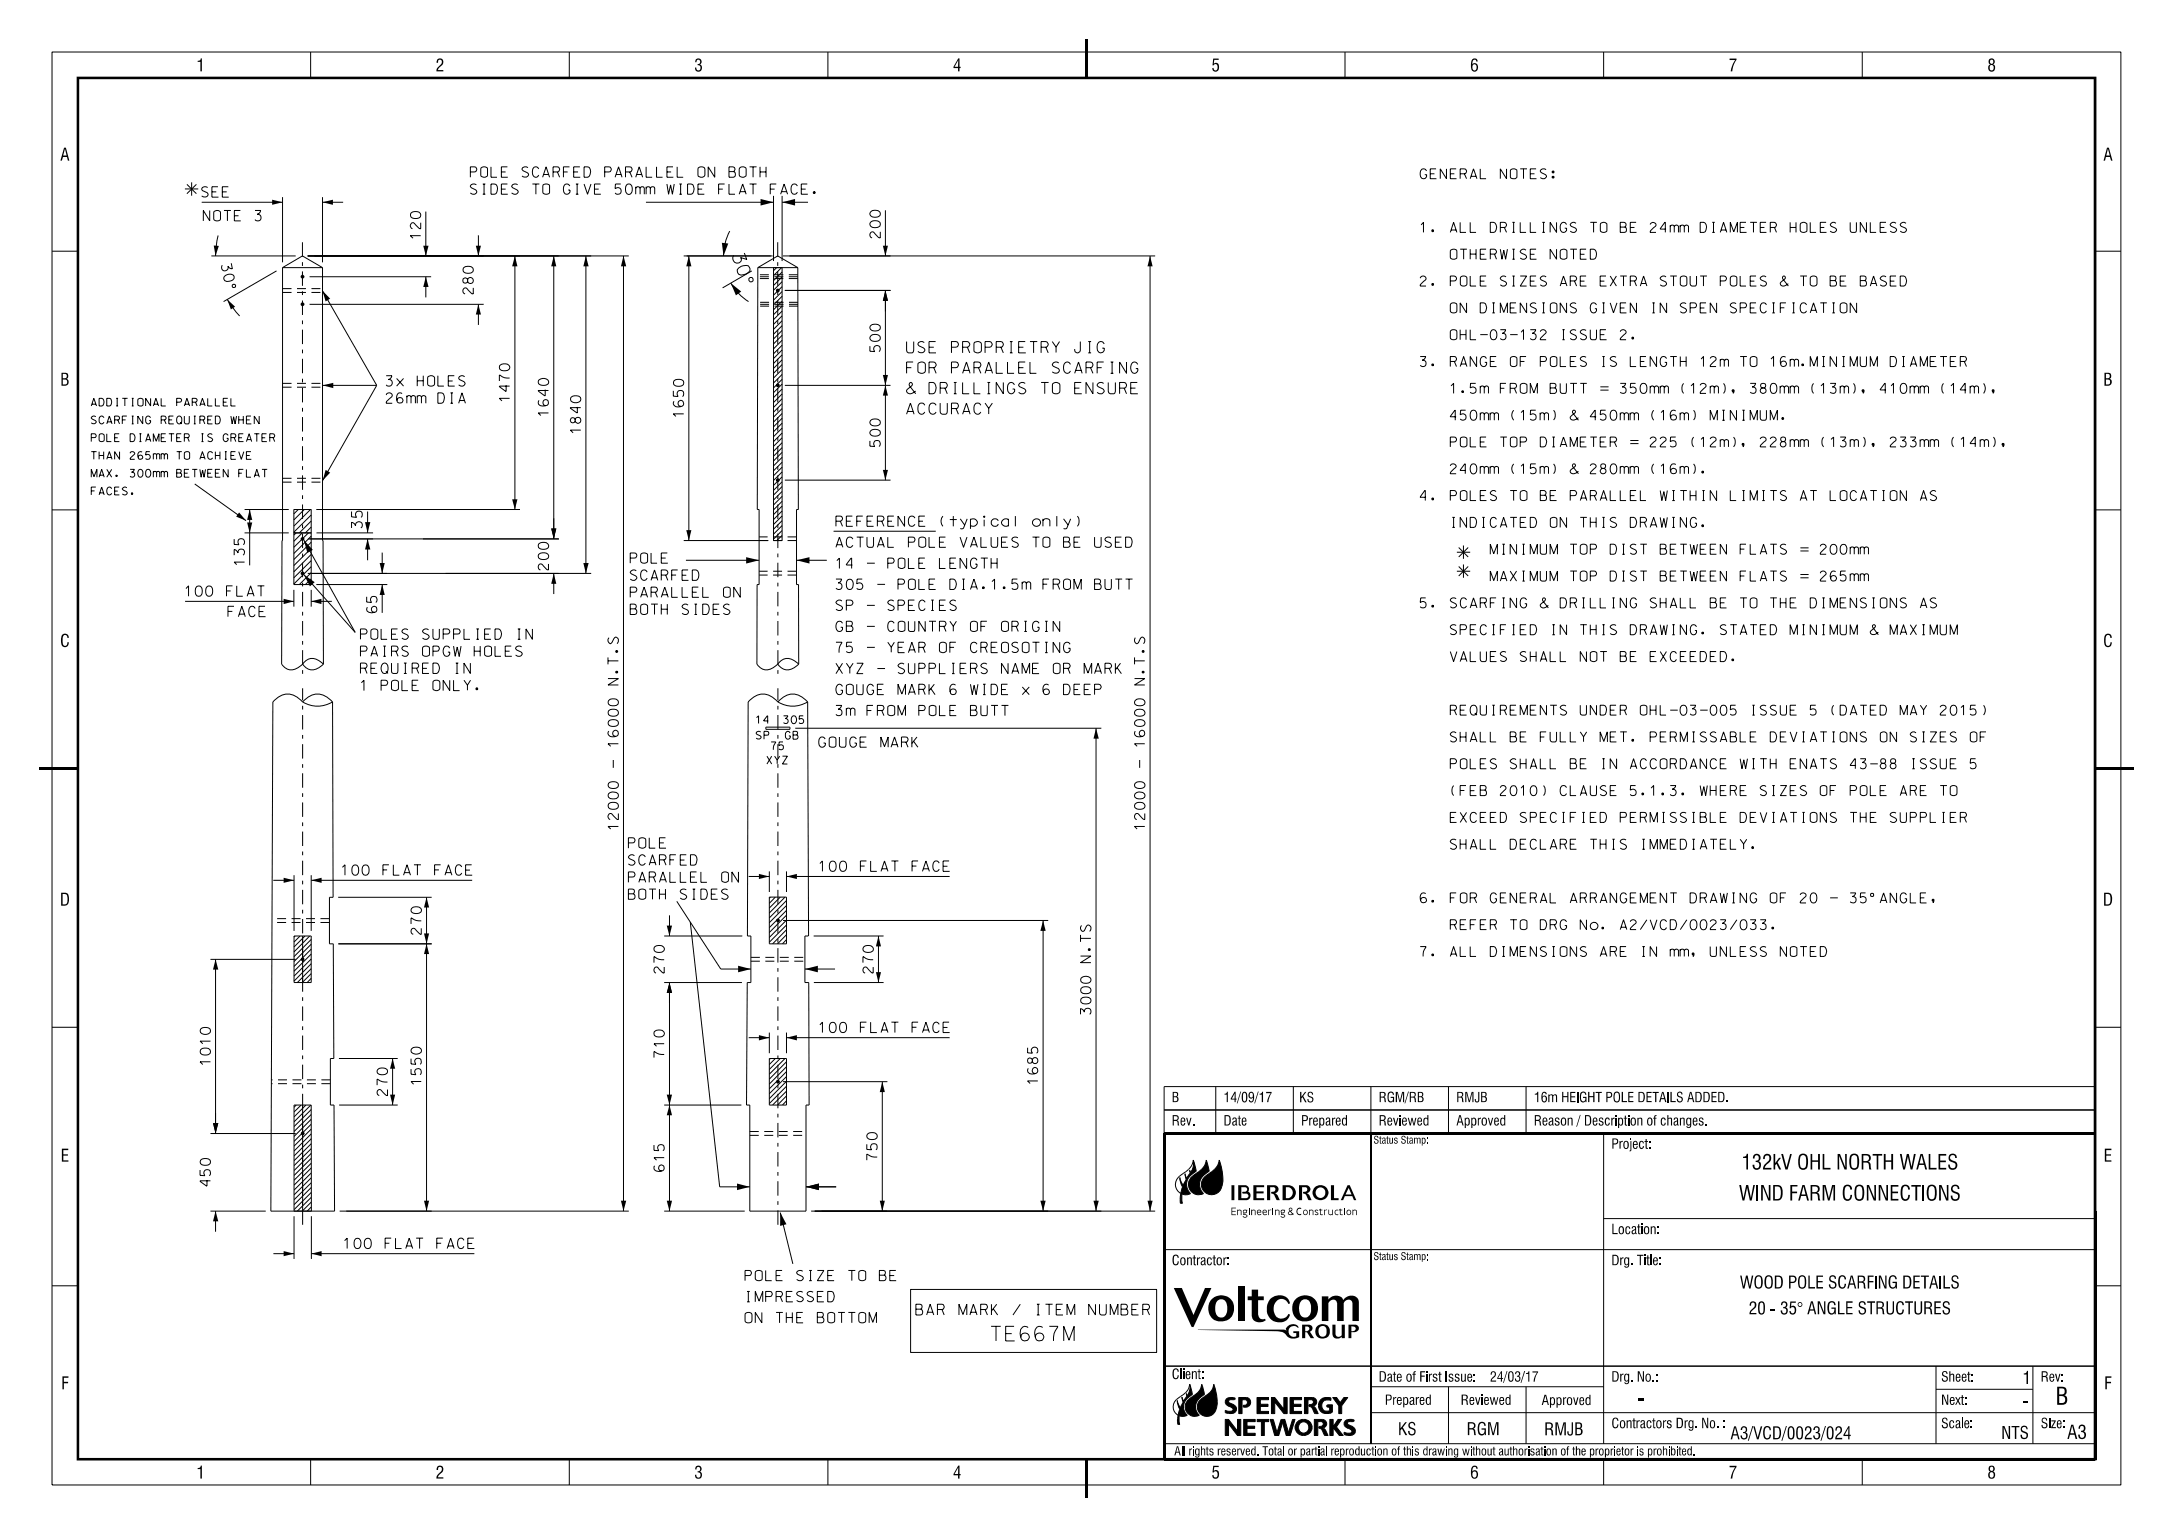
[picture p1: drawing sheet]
<svg xmlns="http://www.w3.org/2000/svg" width="420mm" height="297mm" viewBox="0 0 420 297" stroke-linecap="round" stroke-linejoin="round" font-family="sans-serif">
<g fill="#000">
<path d="M209.8 7.5h.5v7.6h-.5zM52.6 38.6l2 .5-2 .5zM62.3 39.1l2-.5v1zM147 38.4l2.5 .7-2.5 .6zM151.2 39.1l2.5-.7v1.3zM41.3 47.4l1 .1-.6 2zM43.9 57.9l1.5 1.4-.8 .5zM62.3 56.2l1.5 1.5-.9 .5zM82.3 53.5l.5 2h-1zM81.8 47.5h1l-.5 2zM92 47.5h1l-.5 2zM99.5 49.5l.5 2h-1z"/>
<path d="M107 49.5l.5 2h-1zM113.2 49.5l.6 2h-1.1zM120.5 49.5l.5 2h-1zM133.1 49.5l.5 2h-1zM139.5 46.9l1.3 .2-1 2.4zM141.3 54.7l2 1.6-1.1 .8zM171.1 56.1l.5 2h-1zM170.6 47.5h1l-.5 2zM222.3 49.5l.5 2h-1zM62.4 74.5l2-.5v1zM92.5 58.8l.5 2h-1zM171.1 74.5l.5 1.9h-1z"/>
<path d="M170.6 72.5h1l-.5 2zM46.2 99l1.4 1.6-2-.8zM62.9 90.8l.9 .5-1.4 1.5zM99 96.5h1l-.5 2zM170.6 90.8h1l-.5 2zM48.3 98.5l.5 2h-1zM47.8 101h1l-.5 2zM54.8 115.7l2 .5-2 .5zM58.7 104.4l1.8 1.9-1.1 .6zM58.7 111.1l2.1 1.4-.9 .8zM60.1 116.2l2-.5v1zM71 104.1l.6 2.1h-1z"/>
<path d="M70.6 100.9h1l-.6 2.1zM73.9 113l.5 2h-1zM73.4 108.8h1l-.5 2zM107 110.8l.5 2h-1zM106.5 102.1h1l-.5 2zM112.7 108.8h1.1l-.6 2zM132.6 102.4h1l-.5 2.1zM144.2 107.7l2.5 .6-2.5 .6zM154 108.3l2.5-.6v1.2zM7.5 148.3h7.6v.5h-7.6zM211.8 140.7l.6 2h-1.1zM404.9 148.3h7.5v.5h-7.5z"/>
<path d="M54.8 169.6l2 .5-2 .5zM60.1 170.1l2.1-.5v1zM82.4 173.4l.5 2h-.9zM128.9 178.9h1l-.5 2zM146.7 168.9l2 .5-2 .5zM152 169.4l2-.5v1zM201.6 177.9l.5 2h-1zM41.7 185.4l.5 2h-1zM82.4 182.4l.5 2h-.9zM82 180.4h.9l-.5 2zM129.4 189.9l.5 2h-1zM142.7 186.6l2.4 .7-2.4 .6z"/>
<path d="M155.6 187.3l2.5-.7v1.3zM169.8 180.9l.5 2h-1zM169.3 187.9h1l-.5 2zM41.2 217h1l-.5 2zM75.9 204.5l.5 2h-1zM75.4 211.5h1l-.5 2zM129.4 213.5l.5 2h-1zM128.9 211.5h1l-.5 2zM146.7 200l2 .5-2 .5zM152 200.5l2-.5v1zM170.5 209l.5 2h-1zM225 218.7h179.9v.5h-179.9z"/>
<path d="M41.7 234l.5 2h-1zM82 232h.9l-.5 2zM120 232h1l-.5 2zM128.9 232h1l-.5 2zM142.5 228.7l2.4 .6-2.4 .7zM150.8 234.3l1.2 2.3-1.2 .3zM155.8 229.3l2.5-.6v1.3zM170 232h1l-.5 2zM201.1 232h1l-.5 2zM211.3 232h1.1l-.6 2zM221.8 232h1l-.5 2zM54.8 241.8l2 .4-2 .5z"/>
<path d="M60.2 242.2l2-.4v.9zM239.3 248.6h1.3v6.7h-1.3zM209.8 282h.5v7.5h-.5zM224.8 219h.4v63h-.4zM225 281.7h179.9v.5h-179.9zM404.7 234h.5v48h-.5z"/>
<path d="M284.6 11.4a2.28 2.28 0 0 0 0 2.3 .77 .77 0 0 0 1.1-.6 .77 .77 0 0 0-1-.8l-.1 .2v-.3a.49 .49 0 0 1 .5-.6l.2 .3h.3a.59 .59 0 0 0-.3-.6 .59 .59 0 0 0-.7 .1zM284.7 12.6a.51 .51 0 0 1 .7 .1 .51 .51 0 0 1 0 .6 .42 .42 0 0 1-.6 .3 .42 .42 0 0 1-.2-.6z" fill-rule="evenodd"/>
<path d="M12.1 122.6a.74 .74 0 0 1 .8-.1 .74 .74 0 0 1 .4 .8h-.3a.44 .44 0 0 0-.4-.6 .44 .44 0 0 0-.5 .4v1.3a.47 .47 0 0 0 .6 .4 .47 .47 0 0 0 .3-.7h.3a.78 .78 0 0 1-.8 1 .78 .78 0 0 1-.7-1v-.9z" fill-rule="evenodd"/>
<path d="M407 122.6a.72 .72 0 0 1 .8-.1 .72 .72 0 0 1 .4 .8h-.3a.44 .44 0 0 0-.4-.6 .44 .44 0 0 0-.5 .4v1.3a.48 .48 0 0 0 .6 .4 .48 .48 0 0 0 .3-.7h.3a.77 .77 0 0 1-.8 1 .77 .77 0 0 1-.7-1v-.9z" fill-rule="evenodd"/>
<path d="M239.7 210.9h.2l-.7 2.3h-.2z" fill-rule="evenodd"/>
<path d="M243.1 210.9h.2l-.7 2.3h-.2z" fill-rule="evenodd"/>
<path d="M268.3 211.2a.6 .6 0 0 1 .7-.3 .6 .6 0 0 1 .4 .7h-.2l-.1-.4a.44 .44 0 0 0-.5 0 .44 .44 0 0 0-.2 .5v.6a.44 .44 0 0 0 .5 .5 .44 .44 0 0 0 .3-.6h-.4v-.3h.7v1.1h-.2l-.1-.3a.56 .56 0 0 1-.7 .3 .56 .56 0 0 1-.3-.7z" fill-rule="evenodd"/>
<path d="M272.2 210.9h.1l-.7 2.3h-.1z" fill-rule="evenodd"/>
<path d="M305.5 211.2a.6 .6 0 0 1 .7-.3 .6 .6 0 0 1 .4 .7h-.2l-.1-.4a.44 .44 0 0 0-.6 0 .44 .44 0 0 0-.1 .5v.6a.44 .44 0 0 0 .5 .5 .44 .44 0 0 0 .3-.6h-.4v-.3h.6v1.1h-.1l-.1-.3a.56 .56 0 0 1-.7 .3 .56 .56 0 0 1-.3-.7z" fill-rule="evenodd"/>
<path d="M312 211.2a1.51 1.51 0 0 0 .3 1.8h.4a1.43 1.43 0 0 0 0-2h-.4zM312.2 211.3a.42 .42 0 0 1 .5-.1 .42 .42 0 0 1 .2 .5v.6a.43 .43 0 0 1-.4 .5 .43 .43 0 0 1-.4-.5z" fill-rule="evenodd"/>
<path d="M324.3 211.1a.52 .52 0 0 1 .6-.1 .52 .52 0 0 1 .3 .5h-.2a.36 .36 0 0 0-.4-.4 .36 .36 0 0 0-.3 .4 .36 .36 0 0 0 .4 .3 .59 .59 0 0 1 .6 .7 .59 .59 0 0 1-.7 .5 .59 .59 0 0 1-.5-.7h.2a.39 .39 0 0 0 .4 .5 .39 .39 0 0 0 .4-.4 .39 .39 0 0 0-.5-.3 .57 .57 0 0 1-.3-1z" fill-rule="evenodd"/>
<path d="M230.6 224.2l.6 2.1a2.83 2.83 0 0 0-1.7 3.3l.6 1-.8 .3-.9-.2 .1 1.8h-.4v-1.2l.3-1.4a.89 .89 0 0 0-.1-1.1l-.3-1.3 .2 .8 .5 .7 .1-.3a1.31 1.31 0 0 0 .3-1.6v-.3v.5l.3 .3 .4-.6a.55 .55 0 0 0 .1-.9l.3 .5 .4-1z" fill-rule="evenodd"/>
<path d="M233.2 224.2l.5 2.1a2.83 2.83 0 0 0-1.7 3.3l.6 1a2.04 2.04 0 0 1-2.7-.9 2.04 2.04 0 0 1 1-2.8l1-.6a2.99 2.99 0 0 0 1.3-2.1z" fill-rule="evenodd"/>
<path d="M235.7 224.2a7.3 7.3 0 0 1 .2 5.7 2.02 2.02 0 0 1-3.3 .2 2.02 2.02 0 0 1 .8-3.2l1-.6a2.99 2.99 0 0 0 1.3-2.1z" fill-rule="evenodd"/>
<path d="M238 233.4h.9v.1h-.7v.5h.6v.1h-.6v.6h.7v.1h-.9z" fill-rule="evenodd"/>
<path d="M238 229h.6v2.9h-.6z" fill-rule="evenodd"/>
<path d="M239.1 233.7l.2 .2a.47 .47 0 0 1 .7 .1v.8h-.2v-.8l-.2-.1-.3 .1v.8h-.2z" fill-rule="evenodd"/>
<path d="M240.3 233.9v.9l.6 .1a.37 .37 0 0 1-.3 .3 .37 .37 0 0 1-.3-.2l-.1 .1a.46 .46 0 0 0 .5 .2 .46 .46 0 0 0 .4-.5l-.6-.2v-.1l.4-.2 .2-.5-.5-.1zM240.4 234.1a.26 .26 0 0 1 .5 0 .26 .26 0 0 1-.5 0z" fill-rule="evenodd"/>
<path d="M239.3 229h1.4a.75 .75 0 0 1 .6 .5 .75 .75 0 0 1-.1 .8 .89 .89 0 0 1 .5 .9 .89 .89 0 0 1-.8 .7h-1.6zM239.9 229.4v2.1h1a.44 .44 0 0 0 .4-.4 .44 .44 0 0 0-.4-.5h-.8v-.3h.5a.44 .44 0 0 0 .5-.5 .44 .44 0 0 0-.5-.4z" fill-rule="evenodd"/>
<path d="M241.4 233.4h.1v.1h-.1z" fill-rule="evenodd"/>
<path d="M241.4 233.7h.1v1.1h-.1z" fill-rule="evenodd"/>
<path d="M241.8 233.7l.2 .2a.44 .44 0 0 1 .7 .1v.8h-.2v-.8l-.2-.1-.3 .1v.8h-.2z" fill-rule="evenodd"/>
<path d="M242.3 229h2v.4h-1.4v.8h1.3v.4h-1.3v.9h1.4v.4h-2z" fill-rule="evenodd"/>
<path d="M243.1 233.9a.55 .55 0 0 0-.1 .7 .55 .55 0 0 0 .8 .1v-.2a.4 .4 0 0 1-.5 .2 .4 .4 0 0 1-.2-.4h.7v-.1a.42 .42 0 0 0-.3-.4 .42 .42 0 0 0-.4 .1zM243.2 234a.27 .27 0 0 1 .3-.1 .27 .27 0 0 1 .1 .3h-.5z" fill-rule="evenodd"/>
<path d="M244.2 233.9a.55 .55 0 0 0-.1 .7 .55 .55 0 0 0 .8 .1v-.2a.4 .4 0 0 1-.5 .2 .4 .4 0 0 1-.2-.4h.7v-.1a.42 .42 0 0 0-.3-.4 .42 .42 0 0 0-.4 .1zM244.2 234a.28 .28 0 0 1 .4-.1 .28 .28 0 0 1 .1 .3h-.5z" fill-rule="evenodd"/>
<path d="M245.1 233.7l.2 .2 .4-.2-.4 .3v.8h-.2z" fill-rule="evenodd"/>
<path d="M244.9 229h1.5a.81 .81 0 0 1 .7 .8 .81 .81 0 0 1-.6 .8 1.88 1.88 0 0 1 .9 1.3h-.6l-.6-1-.3-.2a.2 .2 0 0 1-.2-.2 .2 .2 0 0 1 .2-.2 .45 .45 0 0 0 .6-.4 .45 .45 0 0 0-.4-.5h-.6v2.5h-.6z" fill-rule="evenodd"/>
<path d="M246 233.4h.1v.1h-.1z" fill-rule="evenodd"/>
<path d="M246 233.7h.1v1.1h-.1z" fill-rule="evenodd"/>
<path d="M246.5 233.7l.1 .2a.47 .47 0 0 1 .7 .1v.8h-.1v-.8l-.3-.1-.3 .1v.8h-.1z" fill-rule="evenodd"/>
<path d="M247.6 233.9v.9l.6 .1a.35 .35 0 0 1-.2 .3 .35 .35 0 0 1-.4-.2l-.1 .1a.46 .46 0 0 0 .5 .2 .46 .46 0 0 0 .4-.5l-.6-.2v-.1l.4-.2 .2-.5-.5-.1zM247.7 234.1a.25 .25 0 0 1 .5 0 .25 .25 0 0 1-.5 0z" fill-rule="evenodd"/>
<path d="M247.9 229a2.65 2.65 0 0 1 1.9 .3 1.45 1.45 0 0 1 .6 1.6 1.45 1.45 0 0 1-1.3 1h-1.2zM248.5 229.4v2.1a1.09 1.09 0 0 0 1.4-1 1.09 1.09 0 0 0-1.4-1.1z" fill-rule="evenodd"/>
<path d="M249.1 233.5l.2 .5-.3 .3a.5 .5 0 0 0 .2 .5 .5 .5 0 0 0 .6-.1h.2v-.2l-.5-.4a.36 .36 0 0 0 .2-.6 .36 .36 0 0 0-.6 0zM249.2 233.6l.4-.1 .1 .2-.3 .3zM249.1 234.3l.3-.2 .3 .5h-.6z" fill-rule="evenodd"/>
<path d="M250.8 233.6l.2-.2a.31 .31 0 0 1 .5 .2 .5 .5 0 0 0-.7 .5 .5 .5 0 0 0 .7 .4v.3a.72 .72 0 0 1-.9-.3 .72 .72 0 0 1 .2-.9z" fill-rule="evenodd"/>
<path d="M251.1 229h1.5a.78 .78 0 0 1 .7 .8 .78 .78 0 0 1-.7 .8h.1a1.7 1.7 0 0 1 .8 1.3h-.6l-.5-1-.5-.3v-.3a.48 .48 0 0 0 .7-.3 .48 .48 0 0 0-.4-.6h-.5v2.5h-.6z" fill-rule="evenodd"/>
<path d="M251.8 234.3a.51 .51 0 0 0 1 0 .51 .51 0 0 0-1 0zM252.1 234a.36 .36 0 0 1 .6 .1 .36 .36 0 0 1-.4 .5 .36 .36 0 0 1-.3-.5z" fill-rule="evenodd"/>
<path d="M253 233.7l.2 .2a.47 .47 0 0 1 .7 .1v.8h-.2v-.8l-.2-.1-.3 .1v.8h-.2z" fill-rule="evenodd"/>
<path d="M254.1 233.9l.4-.2 .3 .2h-.4l-.2 .1 .6 .4v.3l-.4 .1-.3-.2h.6l-.5-.4z" fill-rule="evenodd"/>
<path d="M255 233.7l.1-.1h.2v.1h.3v.2h-.3v.7h.4l-.1 .2-.5-.1v-.8h-.1z" fill-rule="evenodd"/>
<path d="M255.9 233.7l.1 .2 .5-.2-.5 .3v.8h-.1z" fill-rule="evenodd"/>
<path d="M253.8 230.4a1.51 1.51 0 0 1 3 0 1.51 1.51 0 0 1-3 0zM254.6 229.7a1.01 1.01 0 0 0-.1 1.5 1.01 1.01 0 0 0 1.5 0 1.01 1.01 0 0 0-.2-1.5 .91 .91 0 0 0-1.2 0z" fill-rule="evenodd"/>
<path d="M256.8 233.7h.1v.9l.2 .1 .4-.1v-.9h.1v1.1l-.1-.1a.47 .47 0 0 1-.7-.1z" fill-rule="evenodd"/>
<path d="M257.2 229h.6v2.5h.9v.4h-1.5z" fill-rule="evenodd"/>
<path d="M258.1 233.9l.4-.1 .2 .2a.37 .37 0 0 0-.6 .3 .37 .37 0 0 0 .6 .3v.2a.53 .53 0 0 1-.7-.2 .53 .53 0 0 1 .1-.7z" fill-rule="evenodd"/>
<path d="M258.8 233.7l.2-.1h.1v.1h.3v.2h-.3v.7h.4v.2l-.5-.1v-.8h-.2z" fill-rule="evenodd"/>
<path d="M259.8 233.7h.1v1.1h-.1z" fill-rule="evenodd"/>
<path d="M259.8 233.4h.1v.1h-.1z" fill-rule="evenodd"/>
<path d="M260.5 229h.4l1.2 2.9h-.4l-.3-.8h-1.5l-.3 .8h-.4zM260.7 229.5l-.6 1.3h1.1z" fill-rule="evenodd"/>
<path d="M260.2 234.3a.51 .51 0 0 0 1 0 .51 .51 0 0 0-1 0zM260.5 234a.35 .35 0 0 1 .6 .1 .35 .35 0 0 1-.3 .5 .35 .35 0 0 1-.4-.4z" fill-rule="evenodd"/>
<path d="M261.4 233.7l.1 .2a.47 .47 0 0 1 .8 .1v.8h-.2v-.8l-.2-.1-.4 .1v.8h-.1z" fill-rule="evenodd"/>
<path d="M226.9 248.9h1.5l2.3 5.2 2.2-5.2h1.2l-3.4 7.5h-.4z" fill-rule="evenodd"/>
<path d="M231.5 256.9h16.7l.4 .2a.5 .5 0 0 1 .2-.8l.5-.3 .6-.1 .9 .2 .2 .4-.1 .1-.7-.4-.8 .3-.3 .5v.5l.3 .6 .7 .2 .4-.1v-.6h-.5v-.4h1.1v1.2l-.8 .3-.9-.1-.6-.3-.8-.8-1.1-.3z" fill-rule="evenodd"/>
<path d="M233.5 252.8a2.55 2.55 0 0 0 5.1 0 2.55 2.55 0 0 0-5.1 0zM235.3 251.4l.7-.3a1.24 1.24 0 0 1 1.2 1.5 1.57 1.57 0 0 1-1 2 1.44 1.44 0 0 1-1.3-1.8l.1-1z" fill-rule="evenodd"/>
<path d="M241.9 249.2h1.3v1.3h1.1v.7h-1.1v2.7a.98 .98 0 0 0 1.3 .9l.2 .3a1.87 1.87 0 0 1-2.4 0l-.4-.9v-3h-.7v-.7h.7z" fill-rule="evenodd"/>
<path d="M245.5 251.1l1-.7h1.5l.5 .2 .6 .5 .2 .7-.3 .2a1.45 1.45 0 0 0-1.6-1 1.45 1.45 0 0 0-1.2 1.5v.7l.1 .5a1.42 1.42 0 0 0 1.1 1.1 1.42 1.42 0 0 0 1.4-.6l.2-.3 .3 .1-.6 1.1a2.45 2.45 0 0 1-3.5-.8l-.3-.8v-1z" fill-rule="evenodd"/>
<path d="M249.7 252.8a2.55 2.55 0 0 0 5.1 0 2.55 2.55 0 0 0-5.1 0zM251.5 251.4l.8-.3a1.22 1.22 0 0 1 1.1 1.5v.1a1.43 1.43 0 0 1-1.1 1.9 1.61 1.61 0 0 1-1.2-1.9l.1-.7z" fill-rule="evenodd"/>
<path d="M251.7 256v2.6h.6v-1.2l.3 .1 .7 1.1h.7l-.8-1.3 .5-.5-.2-.6-.4-.2zM252.3 256.3h.4l.3 .3a.52 .52 0 0 1-.4 .6h-.3z" fill-rule="evenodd"/>
<path d="M254.2 257.2a1.45 1.45 0 0 0 2.9 0 1.45 1.45 0 0 0-2.9 0zM255.1 256.4l.3-.1h.5l.4 .4 .1 .9-.4 .6-.6 .1-.4-.4-.2-1z" fill-rule="evenodd"/>
<path d="M257.5 256h.6v1.9l.3 .3 .3 .1 .6-.3v-2h.6v2.6h-.6v-.3l-.4 .3-.7 .1-.5-.4-.2-.5z" fill-rule="evenodd"/>
<path d="M255.5 250.5h1.3v.6l.8-.6 .9-.1 .8 .2 .3 .6 .5-.5 .7-.3h.7l.5 .1 .5 .5 .1 .5v3.8h-1.2v-3.5a.84 .84 0 0 0-.7-.7 .84 .84 0 0 0-.9 .5l-.1 .2v3.5h-1.3v-3.7a.78 .78 0 0 0-.7-.5 .78 .78 0 0 0-.7 .4l-.2 .3v3.5h-1.3z" fill-rule="evenodd"/>
<path d="M260.6 256v2.6h.6v-1.2h.7l.4-.2 .3-.3v-.4l-.2-.4-.3-.1zM261.2 256.3l.7 .2 .1 .3-.2 .3-.6 .1z" fill-rule="evenodd"/>
<path d="M265.7 242a.38 .38 0 0 1 .5-.1 .38 .38 0 0 1 .2 .5h-.2a.26 .26 0 0 0-.2-.3 .26 .26 0 0 0-.3 .3 .26 .26 0 0 0 .3 .2 .44 .44 0 0 1 .5 .5 .44 .44 0 0 1-.5 .4 .44 .44 0 0 1-.4-.5h.1a.28 .28 0 0 0 .3 .3 .28 .28 0 0 0 .3-.2 .28 .28 0 0 0-.3-.3 .43 .43 0 0 1-.4-.3 .43 .43 0 0 1 .1-.5z" fill-rule="evenodd"/>
<path d="M271 242a.41 .41 0 0 1 .4-.1 .41 .41 0 0 1 .3 .5h-.2a.26 .26 0 0 0-.3-.3 .26 .26 0 0 0-.2 .3 .26 .26 0 0 0 .3 .2 .46 .46 0 0 1 .4 .5 .46 .46 0 0 1-.5 .4 .46 .46 0 0 1-.4-.5h.2a.28 .28 0 0 0 .3 .3 .28 .28 0 0 0 .3-.3 .28 .28 0 0 0-.4-.2 .45 .45 0 0 1-.2-.8z" fill-rule="evenodd"/>
<path d="M229.9 267.5l.6 2a2.45 2.45 0 0 0-1.2 3.8l.2 .2-.5 .2-1.1-.1 .1 1.6h-.4v-.1l.1-1.6a1.98 1.98 0 0 0 0-2l-.2-.9 .6 1.4 .2-.4a1.23 1.23 0 0 0 .2-1.4v-.3l.3 .8 .4-.6a.64 .64 0 0 0 .1-.8l.2 .4 .5-1.2z" fill-rule="evenodd"/>
<path d="M232.3 267.5l.5 2a2.45 2.45 0 0 0-1.2 3.8l.2 .2a1.89 1.89 0 0 1-2.6-.9 1.89 1.89 0 0 1 1-2.6l.6-.3a2.85 2.85 0 0 0 1.5-2.2z" fill-rule="evenodd"/>
<path d="M234.6 267.5a6.6 6.6 0 0 1 .2 5.3 1.88 1.88 0 0 1-3 .2 1.88 1.88 0 0 1 .8-3l.5-.3a2.85 2.85 0 0 0 1.5-2.2z" fill-rule="evenodd"/>
<path d="M237.1 270.3a1.44 1.44 0 0 1 1.6 0l-.1 .2h-.5a.42 .42 0 0 0-.5 0 .42 .42 0 0 0-.1 .4l.1 .2a1.85 1.85 0 0 1 1.4 1.1 1.12 1.12 0 0 1-1.6 .9l-.6-.1v-.5a1.58 1.58 0 0 0 1.5 .1 .7 .7 0 0 0-.8-.9l-.2-.1a.8 .8 0 0 1-.2-1.3z" fill-rule="evenodd"/>
<path d="M236.8 274.3h.7l1.7 2.2v-2.2h.6v3.1h-.6l-1.7-2.3v2.3h-.7z" fill-rule="evenodd"/>
<path d="M239.4 270h1.5a.96 .96 0 0 1 .8 1.3 .96 .96 0 0 1-1.4 .6 .3 .3 0 0 1 .1-.4 .3 .3 0 0 1 .4 0 .53 .53 0 0 0 .3-.6 .53 .53 0 0 0-.5-.4h-.5v2.7h-.7z" fill-rule="evenodd"/>
<path d="M240.4 274.3h2.2v.4h-1.6v.9h1.5v.4h-1.5v1h1.6v.4h-2.2z" fill-rule="evenodd"/>
<path d="M243 270h2.2v.5h-1.6v.9h1.5v.4h-1.5v.9h1.6v.5h-2.2z" fill-rule="evenodd"/>
<path d="M243 274.3h2.2v.4h-.8v2.7h-.6v-2.7h-.8z" fill-rule="evenodd"/>
<path d="M245.5 274.3h.6l.7 2.5 .8-2.5h.7l.8 2.5 .7-2.5h.5l-.9 3.1h-.8l-.7-2.4-.7 2.4h-.8z" fill-rule="evenodd"/>
<path d="M245.7 270h.7l1.7 2.3v-2.3h.7v3.2h-.7l-1.7-2.3v2.3h-.7z" fill-rule="evenodd"/>
<path d="M249.3 270h2.3v.5h-1.6v.9h1.5v.4h-1.5v.9h1.6v.5h-2.3z" fill-rule="evenodd"/>
<path d="M250.4 275.9a1.6 1.6 0 0 0 3.1 0 1.6 1.6 0 0 0-3.1 0zM251.3 275a1.03 1.03 0 0 1 1.6 .8 1.03 1.03 0 0 1-1.6 .9 1.2 1.2 0 0 1 0-1.7z" fill-rule="evenodd"/>
<path d="M252.1 270h1.6a.86 .86 0 0 1 .8 .9 .86 .86 0 0 1-.7 .8l.2 .2a1.94 1.94 0 0 1 .8 1.3l-.7-.1-.5-1.1-.3-.2a.24 .24 0 0 1-.3-.1 .24 .24 0 0 1 .2-.3 .48 .48 0 0 0 .6-.4 .48 .48 0 0 0-.4-.5h-.6v2.7h-.7z" fill-rule="evenodd"/>
<path d="M254 274.3h1.6a.86 .86 0 0 1 .8 .8 .86 .86 0 0 1-.7 .9l.5 .3 .5 1.1h-.7l-.5-1.1-.2-.2a.24 .24 0 0 1-.4-.2 .24 .24 0 0 1 .2-.3 .48 .48 0 0 0 .6-.3 .48 .48 0 0 0-.4-.6h-.6v2.7h-.7z" fill-rule="evenodd"/>
<path d="M255.2 270.6a2.04 2.04 0 0 1 2-.5v.5a1.14 1.14 0 0 0-1.7 .6 1.14 1.14 0 0 0 1 1.5l.5-.1v-.7h-.4a.23 .23 0 0 1-.2-.3 .23 .23 0 0 1 .3-.1h.8v1.3a1.76 1.76 0 0 1-2.6-.8 1.66 1.66 0 0 1 .3-1.4z" fill-rule="evenodd"/>
<path d="M257 274.3h.7v1.4l.9-1.4h.7l-1 1.4 1.3 1.7h-.7l-1.2-1.5v1.5h-.7z" fill-rule="evenodd"/>
<path d="M257.6 270h.7l.7 1 .8-1h.7l-1.2 1.6v1.6h-.5v-1.6z" fill-rule="evenodd"/>
<path d="M260.1 274.5a1.84 1.84 0 0 1 1.6-.1l-.2 .3h-.4a.41 .41 0 0 0-.5 .1 .41 .41 0 0 0-.1 .4l.1 .1a2 2 0 0 1 1.4 1.1 1.12 1.12 0 0 1-1.6 1l-.6-.2v-.4a1.58 1.58 0 0 0 1.4 0 .7 .7 0 0 0-.7-.8l-.3-.2a.79 .79 0 0 1-.1-1.3z" fill-rule="evenodd"/>
<path d="M270.4 274.8h.3v1.2l.9-1.2h.3l-.8 1 .9 1.5h-.4l-.6-1.2-.3 .3v.9h-.3z" fill-rule="evenodd"/>
<path d="M272.4 275a.66 .66 0 0 1 .7-.2 .66 .66 0 0 1 .4 .6h-.2a.44 .44 0 0 0-.5-.4 .44 .44 0 0 0-.4 .5 .44 .44 0 0 0 .5 .4 .76 .76 0 0 1 .8 .8 .76 .76 0 0 1-.9 .7 .76 .76 0 0 1-.6-.9h.3a.48 .48 0 0 0 .3 .6 .48 .48 0 0 0 .6-.4 .48 .48 0 0 0-.5-.5 .73 .73 0 0 1-.6-.5 .73 .73 0 0 1 .1-.7z" fill-rule="evenodd"/>
<path d="M286 274.9a.74 .74 0 0 1 .8-.1 .74 .74 0 0 1 .4 .7h-.3a.47 .47 0 0 0-.5-.5 .47 .47 0 0 0-.5 .5v.9a.54 .54 0 0 0 .6 .7 .54 .54 0 0 0 .4-.8h-.6v-.3h.9v1.3h-.2l-.1-.3a.73 .73 0 0 1-.9 .3 .73 .73 0 0 1-.4-.9l.1-.9z" fill-rule="evenodd"/>
<path d="M14.8 14.8h390.4v267.4h-390.4l.5-.5h389.4v-266.4h-389.4v266.4l-.5 .5z" fill-rule="evenodd"/>
<circle cx="58.5" cy="58.8" r=".37"/>
<circle cx="58.5" cy="53.5" r=".37"/>
<circle cx="150.3" cy="56.1" r=".37"/>
<circle cx="150.3" cy="74.5" r=".37"/>
<circle cx="150.3" cy="92.8" r=".37"/>
<circle cx="58.5" cy="110.8" r=".37"/>
<circle cx="58.5" cy="104.1" r=".36"/>
<circle cx="150.4" cy="177.9" r=".37"/>
<circle cx="58.5" cy="185.4" r=".36"/>
<circle cx="58.5" cy="219" r=".37"/>
<circle cx="150.4" cy="209" r=".38"/>
</g>
<g fill="none" stroke="#000" stroke-width=".19">
<path d="M10.1 10.1h399.8v276.8h-399.8zM60 10.1v5M110 10.1v5M160 10.1v5M260 10.1v5M310 10.1v5M359.9 10.1v5M35.7 36.5h2.6M36.1 35.6l1.9 1.8M37 35.2v2.6M38 35.6l-1.9 1.8M39 39.1h15.6"/>
<path d="M54.6 38.1v12.6M62.3 38.1v12.6M62.3 39.1h4M124.8 39.1h24.7M149.5 37.8v12.6M151.2 37.8v12.6M151.2 39.1h5M10.1 48.5h5M40.9 49.5h16.2M42.2 45.5l-.4 2.2-.1 1.8M43.9 57.9l1 1.4 1.4 1.8M53.4 52.3l-10.2 6"/>
<path d="M54.6 51.7l3.9-2.2 3.8 2.2M54.6 51.7v52.8h-.1l-.1 23.8a2.18 2.18 0 0 0 3.4 .6l.7-.6M54.6 51.7h7.7M59.5 49.5h62M59.8 53.5h23.5M59.8 58.8h33.7M62.3 51.7v52.8h.1l.1 23.8M62.3 56.2l10.5 18.3M82.3 40.9v8.6M82.3 53.5v4M92.5 45.5v4M92.5 58.8v4"/>
<path d="M99.5 49.5v49M107 49.5v54.6M113.2 49.5v61.3M120.5 49.5v184.5M132.2 49.5h17.1M133.1 49.5v55M141 44.7l-.9 2.6-.3 2.2M141.3 54.7l1.7 2.3 1.7 1.3M145.3 52.3l-5.6 3.3M146.5 51.7l3.8-2.2 3.9 2.2M146.5 51.7l-.1 46.8h.3v14.5h-.4v15.3a2.16 2.16 0 0 0 3.4 .6l.6-.6M146.5 51.7h7.7"/>
<path d="M150.1 51.7l-.6 .6M151.1 51.7l-1.6 1.6M151.2 52.6l-1.7 1.6M151.2 53.5l-1.7 1.7M151.2 54.4l-1.7 1.7M151.2 55.4l-1.7 1.6M151.2 56.3l-1.7 1.7M151.2 57.3l-1.7 1.6M151.2 58.2l-1.7 1.7M151.2 59.2l-1.7 1.6M151.2 51.7v52.8h-1.7v-52.8M151.3 49.5h72"/>
<path d="M151.7 56.1h20.4M154.2 51.7l.1 46.8h-.3v14.5h.3l.1 15.3M171.1 40.6v8.9M171.1 56.1v36.7M222.3 49.5v184.5M404.9 48.5h5M62.4 74.5h10.4M72.8 74.5l-10.4 18.3M151.2 60.1l-1.7 1.7M151.2 61l-1.7 1.7M151.2 62l-1.7 1.6M151.2 62.9l-1.7 1.7"/>
<path d="M151.2 63.8l-1.7 1.7M151.2 64.8l-1.7 1.7M151.2 65.8l-1.7 1.6M151.2 66.7l-1.7 1.7M151.2 67.6l-1.7 1.7M151.2 68.6l-1.7 1.6M151.2 69.5l-1.7 1.7M151.2 70.4l-1.7 1.7M151.2 71.4l-1.7 1.7M151.2 72.4l-1.7 1.6M151.2 73.3l-1.7 1.7M151.2 74.2l-1.7 1.7"/>
<path d="M151.2 75.2l-1.7 1.6M151.2 76.1l-1.7 1.7M151.2 77l-1.7 1.7M151.2 78l-1.7 1.7M151.2 78.9l-1.7 1.7M151.2 79.9l-1.7 1.7M151.7 74.5h20.4M10.1 98.5h5M37.6 93.5l10 7.1M47.3 98.5h8.5M48.3 98.5v10.8M56.8 98.5h3.3v4.5h-3.3z"/>
<path d="M57.6 98.5l-.8 .8M58.8 98.5l-2 2M60 98.5l-3.2 3.2M60.1 99.5l-3.3 3.3M61.1 98.5h39.4M71 98.8v4.2M151.2 80.8l-1.7 1.7M151.2 81.8l-1.7 1.6M151.2 82.7l-1.7 1.7M151.2 83.7l-1.7 1.6M151.2 84.6l-1.7 1.7M151.2 85.5l-1.7 1.7"/>
<path d="M151.2 86.5l-1.7 1.7M151.2 87.4l-1.7 1.7M151.2 88.4l-1.7 1.6M151.2 89.3l-1.7 1.7M151.2 90.3l-1.7 1.6M151.2 91.2l-1.7 1.6M151.2 92.1l-1.7 1.7M151.2 93.1l-1.7 1.7M151.2 94l-1.7 1.7M151.2 95l-1.7 1.6M151.2 95.9l-1.7 1.7M151.2 96.9l-1.7 1.6"/>
<path d="M151.2 97.8l-1.7 1.6M151.2 98.7l-1.7 1.7M151.2 99.7l-1.7 1.6M151.7 92.8h20.4M404.9 98.5h5M35.8 116.2h21M47.3 103h8.5M56.8 103h3.3v10h-3.3zM56.8 114v3.2M57.3 103l-.5 .4M58.4 103l-1.6 1.6M58.7 104.4l10 17.8-10-11.1"/>
<path d="M59.5 110.8h54.8M59.5 104.1h48.5M59.6 103l-2.8 2.8M60.1 110.7l-2.2 2.3M60.1 100.7l-2.2 2.3M60.1 103.6l-3.3 3.4M60.1 104.8l-3.3 3.3M60.1 106l-3.3 3.3M60.1 107.1l-3.3 3.4M60.1 108.3l-3.3 3.4M60.1 109.5l-3.3 3.4M60.1 114v3.2"/>
<path d="M60.1 116.2h4M60.1 111.9l-1.1 1.1M60.1 101.8l-1.1 1.2M61.1 113h13.8M61.2 103h10.9M71 104.1v4.2M73.9 106.8v4M73.9 113v5.4M107 110.8v4M132.2 104.5h16.3M132.6 108.3h14.1M151.2 100.6l-1.7 1.7"/>
<path d="M151.2 101.6l-1.7 1.6M151.2 102.5l-1.7 1.7M151.2 104.4l-.1 .1M151.2 103.5l-1.1 1M154 108.3h5.8M161.1 102.7h19.8M281.9 109.5l1.9 1.8M282.9 105.4v2.6M282.9 109.1v2.6M283.8 109.5l-1.9 1.8M58.5 135.6a3.5 3.5 0 0 0-5.8 0l-.3 98.4h12.3l-.1-20.5h-.7v-9h.6l-.1-22.1h-.7v-9h.7l-.1-37.8M58.5 128.3a2.16 2.16 0 0 0 3.3 .6l.7-.6"/>
<path d="M58.5 128.3a2.16 2.16 0 0 1 3.3-.5l.7 .5M58.5 135.6a3.5 3.5 0 0 1 5.8 0M58.5 135.6a5.5 5.5 0 0 0 5.8 0M150.3 128.3a2.2 2.2 0 0 0 3.4 .6l.7-.6M150.3 128.3a2.2 2.2 0 0 1 3.4-.5l.7 .5M150.4 135.6a3.5 3.5 0 0 1 5.7 0M150.4 135.6a5.4 5.4 0 0 0 5.7 0M156.1 135.6l.1 45.3h-.6v9h.7l.1 23.6h-.6v20.5h-10.9v-20.5h-.6l.1-23.6h.7v-9h-.6l.1-45.3a3.5 3.5 0 0 1 5.8 0M118.5 146.9v1.5M148 140.5h4.7v.4h-4.7zM153.7 140.7h59.2M211.8 140.7v93.3"/>
<path d="M220.3 146.9v1.5M52.8 170.1h4M56.8 169.1v10.8M60.1 169.1v10.8M60.1 170.1h31.2M65.4 173.4h18M82.4 173.4v60.6M129.4 176.9v4M130.8 174.2l8.5 13.1h5.8M133.4 178.2l5.7 51.1h5.8M144.7 169.4h4M148.7 168.4v4"/>
<path d="M148.7 173.4h3.3v9h-3.3zM148.9 173.4l-.2 .2M149.9 173.4l-1.2 1.2M150.8 173.4l-2.1 2.1M151.3 177.9h51.3M151.7 173.4l-3 3M152 169.4h31.6M152 179.7l-2.7 2.7M152 168.4v4M152 174l-3.3 3.4M152 175l-3.3 3.3M152 175.9l-3.3 3.3"/>
<path d="M152 176.8l-3.3 3.4M152 177.8l-3.3 3.3M152 178.7l-3.3 3.4M201.6 177.9v56.1M10.1 198.5h5M40.7 185.4h16.4M41.7 185.4v33.6M56.8 180.9h3.3v9h-3.3zM57 180.9l-.2 .2M58 180.9l-1.2 1.1M58.5 180.9v9M58.9 180.9l-2.1 2.1"/>
<path d="M59.9 180.9l-3.1 3M60.1 187.2l-2.6 2.7M60.1 189.1l-.7 .8M60.1 181.5l-3.3 3.4M60.1 182.5l-3.3 3.3M60.1 183.4l-3.3 3.4M60.1 184.4l-3.3 3.3M60.1 185.3l-3.3 3.3M60.1 186.2l-3.3 3.4M60.1 188.1l-1.7 1.8M65.4 182.4h18M128.4 189.9h15"/>
<path d="M128.4 180.9h15.1M129.4 189.9v44.1M148.7 199.5v4M152 199.5v4M152 180.6l-1.7 1.8M152 181.6l-.8 .8M155.6 187.3h5.8M157.3 180.9h13.5M157.3 189.9h13.5M169.8 180.9v9M404.9 198.5h5M404.9 192v9"/>
<path d="M40.7 219h16.4M57.3 213.5l-.5 .5M58.2 213.5l-1.4 1.4M58.5 213.5v20.5M59.1 213.5l-2.3 2.3M60.1 213.5l-3.3 3.3M60.2 214.4l-3.4 3.3M60.2 215.3l-3.4 3.3M60.2 216.2l-3.4 3.4M60.2 217.2l-3.4 3.4M60.2 218.2l-3.4 3.3M60.2 219.1l-3.4 3.3"/>
<path d="M65.5 204.5h11.4M65.5 213.5h11.4M75.9 204.5v9M128.4 213.5h14.9M144.7 200.5h4M148.7 204.5h3.3v9h-3.3zM148.9 204.5l-.2 .2M149.9 204.5l-1.2 1.2M150.8 204.5l-2.1 2.2M151.3 209h20.2M151.7 204.5l-3 3.1M152 200.5h31.6"/>
<path d="M152 210.9l-2.7 2.6M152 205.2l-3.3 3.3M152 206.1l-3.3 3.4M152 207.1l-3.3 3.3M152 208l-3.3 3.3M152 208.9l-3.3 3.4M152 209.9l-3.3 3.4M152 211.8l-1.7 1.7M152 212.7l-.8 .8M170.5 209v25M225 214.5h179.9M235 210v9"/>
<path d="M250 210v9M265 210v9M280 210v9M295 210v9M310 219v60M404.9 219h-179.9v-9h179.9v72h-179.9M40.7 234h10.7M41.7 234v4M56.8 235v8.3M60.2 231.3l-2.7 2.7M60.2 234l-.1-20.5h-3.3v20.5M60.2 233.2l-.8 .8"/>
<path d="M60.2 220l-3.4 3.4M60.2 221l-3.4 3.3M60.2 221.9l-3.4 3.3M60.2 222.8l-3.4 3.4M60.2 223.8l-3.4 3.4M60.2 224.8l-3.4 3.3M60.2 225.7l-3.4 3.3M60.2 226.6l-3.4 3.4M60.2 227.6l-3.4 3.3M60.2 228.5l-3.4 3.3M60.2 229.4l-3.4 3.4M60.2 230.4l-3.4 3.3"/>
<path d="M60.2 232.3l-1.8 1.7M60.2 235v8.3M65.7 234h55.8M128.4 234h15.5M150.8 234.3l2.4 9.9M155.8 229.3h5.8M156.8 234h66.5M230.6 224.2a4.5 4.5 0 0 1-2.4 2.9 2.02 2.02 0 0 0 0 3.5M230.6 224.2v1.4l-.4 1-.3-.5a1 1 0 0 1-.3 1.2l-.2 .3-.3-.8 .2 1.1-.6 1.1-.4-.7-.3-.8 .2 1.2a1.52 1.52 0 0 1 .1 1.5l-.1 .4M230.6 224.2l.6 2.1a2.83 2.83 0 0 0-1.6 3.7l.5 .6-1 .3-.7-.2 .1 1.8h-.4l.1-1.9M233.2 224.2l.5 2.1a2.83 2.83 0 0 0-1.6 3.7l.5 .6a2.04 2.04 0 0 1-2.7-.9 2.04 2.04 0 0 1 1-2.8l1-.6a2.99 2.99 0 0 0 1.3-2.1zM233.7 226.8h.1"/>
<path d="M235.7 224.2a8.2 8.2 0 0 1 .3 5.5 2.02 2.02 0 0 1-3.3 .5 2.02 2.02 0 0 1 .7-3.3l1-.6a2.99 2.99 0 0 0 1.3-2.1zM310 235.5h94.9M10.1 248.5h5M52.8 242.2h4M60.2 242.2h31.5M176 249.2h47.6v12.1h-47.6zM225 241.5h179.9M404.9 248.5h5M225 264h179.9M225 279h179.9M229.9 267.5a3.6 3.6 0 0 1-2 2.5 1.92 1.92 0 0 0-.2 3.5M229.9 267.5l.1 1-.5 1.2-.2-.4a.8 .8 0 0 1-.2 1l-.3 .4-.3-.8v.5a.57 .57 0 0 1 0 .8l-.4 .8-.4-.7-.2-.7 .2 1.1a1.33 1.33 0 0 1 .1 1.4l-.1 .4"/>
<path d="M229.9 267.5l.6 2a2.45 2.45 0 0 0-1 4 1.92 1.92 0 0 1-1.6 .1l.1 1.6h-.4v-.8l.1-.9M232.3 267.5l.5 2a2.45 2.45 0 0 0-1 4 1.89 1.89 0 0 1-2.6-.9 1.89 1.89 0 0 1 1-2.6l.6-.3a2.85 2.85 0 0 0 1.5-2.2zM232.8 269.9h.1M234.6 267.5a7.5 7.5 0 0 1 .3 5.1 1.88 1.88 0 0 1-3 .5 1.88 1.88 0 0 1 .7-3.1l.5-.3a2.85 2.85 0 0 0 1.5-2.2zM236.8 274.3h.7l1.7 2.2v-2.2h.6v3.1h-.6l-1.7-2.3v2.3h-.7zM237.1 270.3a1.44 1.44 0 0 1 1.6 0l-.1 .2h-.5a.42 .42 0 0 0-.5 0 .42 .42 0 0 0-.1 .4l.1 .2a1.85 1.85 0 0 1 1.4 1.1 1.12 1.12 0 0 1-1.6 .9l-.6-.1v-.5a1.21 1.21 0 0 0 1.5-.1l-.1-.3a2.24 2.24 0 0 1-1.4-1.1zM239.4 270h1.5a.96 .96 0 0 1 .8 1.3 .96 .96 0 0 1-1.4 .6v-.3a.57 .57 0 0 0 .8-.4 .57 .57 0 0 0-.5-.7h-.5v2.7h-.7zM240.4 274.3h2.2v.4h-1.6v.9h1.5v.4h-1.5v1h1.6v.4h-2.2zM240.6 270.5h.1M243 270h2.2v.5h-1.6v.9h1.5v.4h-1.5v.9h1.6v.5h-2.2zM243 274.3h2.2v.4h-.8v2.7h-.6v-2.7h-.8zM245.7 270h.7l1.7 2.3v-2.3h.7v3.2h-.7l-1.7-2.3v2.3h-.7z"/>
<path d="M246.8 276.8h.1M246.8 276.8l-.7-2.5h-.6l.9 3.1h.8l.7-2.4 .7 2.4h.8l.9-3.1h-.5l-.7 2.5M246.8 276.8l.8-2.5h.7l.7 2.5M249 276.8h.1M249.3 270h2.3v.5h-1.6v.9h1.5v.4h-1.5v.9h1.6v.5h-2.3zM251.3 275a1.03 1.03 0 0 1 1.6 .8 1.03 1.03 0 0 1-1.6 .9 1.2 1.2 0 0 1 0-1.7zM252.1 270h1.6a.84 .84 0 0 1 .8 .8 .84 .84 0 0 1-.7 .9h.1a2.01 2.01 0 0 1 .9 1.5l-.7-.1-.5-1.1-.6-.2v-.2l.2-.2a.49 .49 0 0 0 .6-.3 .49 .49 0 0 0-.2-.6h-.8v2.7h-.7zM253.4 270.5h.1M254 274.3h1.6a.84 .84 0 0 1 .8 .8 .84 .84 0 0 1-.7 .8l.1 .1a2.01 2.01 0 0 1 .9 1.4l-.7-.1-.5-1-.6-.3v-.2l.2-.2a.49 .49 0 0 0 .6-.2 .49 .49 0 0 0-.2-.7h-.8v2.7h-.7zM255.2 270.6a2.04 2.04 0 0 1 2-.5v.5a1.14 1.14 0 0 0-1.7 .6 1.14 1.14 0 0 0 1 1.5l.5-.1v-.7l-.5-.1v-.3h1v1.3a1.64 1.64 0 0 1-2.2 0 1.64 1.64 0 0 1-.1-2.2zM255.3 274.7h.1M257 274.3h.7v1.4l.9-1.4h.7l-1 1.4 1.3 1.7h-.7l-1.2-1.5v1.5h-.7z"/>
<path d="M257.6 270h.7l.7 1 .8-1h.7l-1.2 1.6v1.6h-.5v-1.6zM260.1 274.5a1.84 1.84 0 0 1 1.6-.1l-.2 .3h-.4a.41 .41 0 0 0-.5 .1 .41 .41 0 0 0-.1 .4l.1 .1a2 2 0 0 1 1.4 1.1 1.12 1.12 0 0 1-1.6 1l-.6-.2v-.4l.8 .1a.48 .48 0 0 0 .5 0 .48 .48 0 0 0 .2-.5l-.2-.1a2.22 2.22 0 0 1-1.3-1.1zM265 273h139.9M265 268h45M280 268v11M295 268v11M374.2 268.5h18.7M374.2 264v15M392.9 264v15M15.1 282h154.9M60 282v4.9M110 282v4.9"/>
<path d="M160 282v4.9M260 282v4.9M310 282v4.9M359.9 282v4.9"/>
<circle cx="251.9" cy="275.9" r="1.59"/>
</g>
<g fill="none" stroke="#000" stroke-width=".19" stroke-dasharray="1.7 1.1" stroke-linecap="butt">
<path d="M54.6 55.8h7.7M54.6 56.5h7.7M154.2 53.5h-7.8M154.2 53.1h-7.7M154.2 53.8h-7.8M154.2 58.8h-7.8M154.2 58.4h-7.8M154.2 59.2h-7.8M54.6 74.1h7.7M54.6 74.8h7.7M54.6 92.4h7.7M54.6 93.2h7.7"/>
<path d="M154 103.7h-7.3M154 104.5h-7.3M154 110.4h-7.3M154 111.1h-7.3M63.7 178.3h-11.1M63.7 177.5h-11.1M145.1 185h10.5M145.1 185.7h10.5M63.9 209.4h-11.4M63.9 208.7h-11.4M144.9 218.6h10.9M144.9 219.4h10.9"/>
</g>
<path d="M58.5 46.8v84.2M150.3 46.8l.1 84.2M58.5 236.7v-103.7M150.4 236.7v-103.7" fill="none" stroke="#000" stroke-width=".19" stroke-dasharray="2.8 1.1 .7 1.1" stroke-linecap="butt"/>
<path d="M265 219v60" fill="none" stroke="#000" stroke-width=".35"/>
<g font-size="3.5">
<text x="316.5" y="271.7">-</text>
<text x="397.3" y="271.5">B</text>
</g>
<g font-size="3">
<text x="336.6" y="226">132kV OHL NORTH WALES</text>
<text x="336.1" y="232">WIND FARM CONNECTIONS</text>
</g>
<text font-size="2.8" x="191.6" y="259.1">TE667M</text>
<text font-size="2.7" x="399.5" y="278">A3</text>
<g font-size="2.5">
<text x="38" y="13.8">1</text>
<text x="84.2" y="13.8">2</text>
<text x="134.2" y="13.8">3</text>
<text x="184.2" y="13.8">4</text>
<text x="234.2" y="13.8">5</text>
<text x="334.1" y="13.8">7</text>
<text x="384.1" y="13.8">8</text>
<text x="11.6" y="31">A</text>
<text x="406.5" y="31">A</text>
<text x="141.4" y="49.5" transform="rotate(70 141.4 49.5)">3</text>
<text x="142.3" y="51.9" transform="rotate(70 142.3 51.9)">0 °</text>
<text x="11.7" y="74.5">B</text>
<text x="406.5" y="74.5">B</text>
<text x="11.6" y="175">D</text>
<text x="406.5" y="175">D</text>
<text x="11.7" y="224.5">E</text>
<text x="406.6" y="224.5">E</text>
<text x="336.3" y="249">WOOD POLE SCARFING DETAILS</text>
<text x="338" y="254">20 - 35° ANGLE STRUCTURES</text>
<text x="11.8" y="268.5">F</text>
<text x="390.9" y="267.4">1</text>
<text x="406.7" y="268.5">F</text>
<text x="391" y="271.9">-</text>
<text x="283.5" y="277.3">RGM</text>
<text x="298.5" y="277.4">RMJB</text>
<text x="334.5" y="278.1">A3/VCD/0023/024</text>
<text x="386.8" y="278">NTS</text>
<text x="38" y="285.7">1</text>
<text x="84.2" y="285.7">2</text>
<text x="134.2" y="285.7">3</text>
<text x="184.2" y="285.7">4</text>
<text x="234.2" y="285.7">5</text>
<text x="284.1" y="285.7">6</text>
<text x="334.1" y="285.7">7</text>
<text x="384.1" y="285.7">8</text>
</g>
<g font-size="2.2">
<text x="175.2" y="68.2">USE PROPRIETRY JIG</text>
<text x="175.2" y="76.1">&amp; DRILLINGS TO ENSURE</text>
<text x="175.2" y="72.1">FOR PARALLEL SCARFING</text>
<text x="175.2" y="80">ACCURACY</text>
</g>
<g font-size="2.1">
<text x="70" y="102" transform="rotate(-90 70 102)">35</text>
<text x="177" y="254.1">BAR MARK / ITEM NUMBER</text>
</g>
<g font-size="2">
<text x="90.9" y="34.2">POLE SCARFED PARALLEL ON BOTH</text>
<text x="39" y="38.1">SEE</text>
<text x="90.9" y="37.5">SIDES TO GIVE 50mm WIDE FLAT FACE.</text>
<text x="39.3" y="42.7">NOTE 3</text>
<text x="81.3" y="46.2" transform="rotate(-90 81.3 46.2)">120</text>
<text x="170.1" y="46" transform="rotate(-90 170.1 46)">200</text>
<text x="42.7" y="51.3" transform="rotate(78 42.7 51.3)">3</text>
<text x="43.1" y="53.3" transform="rotate(78 43.1 53.3)">0 °</text>
<text x="91.5" y="56.8" transform="rotate(-90 91.5 56.8)">280</text>
<text x="170.1" y="68" transform="rotate(-90 170.1 68)">500</text>
<text x="74.6" y="77.9">26mm DIA</text>
<text x="74.6" y="74.6">3x HOLES</text>
<text x="98.5" y="77.6" transform="rotate(-90 98.5 77.6)">1470</text>
<text x="106" y="80.5" transform="rotate(-90 106 80.5)">1640</text>
<text x="112.3" y="83.8" transform="rotate(-90 112.3 83.8)">1840</text>
<text x="132.1" y="80.6" transform="rotate(-90 132.1 80.6)">1650</text>
<text x="170.1" y="86.3" transform="rotate(-90 170.1 86.3)">500</text>
<text x="161.6" y="101.7">REFERENCE (typical only)</text>
<text x="161.6" y="105.8">ACTUAL POLE VALUES TO BE USED</text>
<text x="47.3" y="109.3" transform="rotate(-90 47.3 109.3)">135</text>
<text x="106" y="110.1" transform="rotate(-90 106 110.1)">200</text>
<text x="121.8" y="112.1">SCARFED</text>
<text x="121.8" y="108.8">POLE</text>
<text x="161.6" y="109.8">14 - POLE LENGTH</text>
<text x="161.6" y="113.9">305 - POLE DIA.1.5m FROM BUTT</text>
<text x="35.8" y="115.2">100 FLAT</text>
<text x="44.1" y="119.2">FACE</text>
<text x="72.9" y="118.4" transform="rotate(-90 72.9 118.4)">65</text>
<text x="121.8" y="118.7">BOTH SIDES</text>
<text x="121.8" y="115.4">PARALLEL ON</text>
<text x="161.6" y="118">SP - SPECIES</text>
<text x="69.7" y="123.5">POLES SUPPLIED IN</text>
<text x="161.6" y="122">GB - COUNTRY OF ORIGIN</text>
<text x="69.7" y="130.1">REQUIRED IN</text>
<text x="69.7" y="126.8">PAIRS OPGW HOLES</text>
<text x="161.6" y="126.1">75 - YEAR OF CREOSOTING</text>
<text x="161.6" y="130.2">XYZ - SUPPLIERS NAME OR MARK</text>
<text x="69.7" y="133.4">1 POLE ONLY.</text>
<text x="119.5" y="132.4" transform="rotate(-90 119.5 132.4)">N.T.S</text>
<text x="161.6" y="134.2">GOUGE MARK 6 WIDE x 6 DEEP</text>
<text x="221.3" y="132.4" transform="rotate(-90 221.3 132.4)">N.T.S</text>
<text x="161.6" y="138.3">3m FROM POLE BUTT</text>
<text x="119.5" y="144.4" transform="rotate(-90 119.5 144.4)">16000</text>
<text x="158.2" y="144.4">GOUGE MARK</text>
<text x="221.3" y="144.4" transform="rotate(-90 221.3 144.4)">16000</text>
<text x="119.5" y="160.4" transform="rotate(-90 119.5 160.4)">12000</text>
<text x="221.3" y="160.4" transform="rotate(-90 221.3 160.4)">12000</text>
<text x="121.5" y="167.2">SCARFED</text>
<text x="121.5" y="163.9">POLE</text>
<text x="66" y="169.1">100 FLAT FACE</text>
<text x="121.5" y="173.8">BOTH SIDES</text>
<text x="121.5" y="170.5">PARALLEL ON</text>
<text x="158.3" y="168.4">100 FLAT FACE</text>
<text x="81.4" y="180.5" transform="rotate(-90 81.4 180.5)">270</text>
<text x="210.9" y="186" transform="rotate(-90 210.9 186)">N.TS</text>
<text x="128.4" y="188" transform="rotate(-90 128.4 188)">270</text>
<text x="168.8" y="188" transform="rotate(-90 168.8 188)">270</text>
<text x="210.9" y="196" transform="rotate(-90 210.9 196)">3000</text>
<text x="158.3" y="199.5">100 FLAT FACE</text>
<text x="40.7" y="205.9" transform="rotate(-90 40.7 205.9)">1010</text>
<text x="81.4" y="209.7" transform="rotate(-90 81.4 209.7)">1550</text>
<text x="128.4" y="204.4" transform="rotate(-90 128.4 204.4)">710</text>
<text x="200.6" y="209.5" transform="rotate(-90 200.6 209.5)">1685</text>
<text x="74.9" y="211.7" transform="rotate(-90 74.9 211.7)">270</text>
<text x="226.5" y="213">B</text>
<text x="236.5" y="213">14/09/17</text>
<text x="251.1" y="213">KS</text>
<text x="266.5" y="213">RGM/RB</text>
<text x="281.5" y="213">RMJB</text>
<text x="296.5" y="213">16m HEIGHT POLE DETAILS ADDED.</text>
<text x="226.5" y="217.5">Rev.</text>
<text x="236.5" y="217.5">Date</text>
<text x="251.5" y="217.5">Prepared</text>
<text x="266.5" y="217.5">Reviewed</text>
<text x="281.5" y="217.5">Approved</text>
<text x="296.5" y="217.5">Reason / Description of changes.</text>
<text x="311.5" y="222">Project:</text>
<text x="128.4" y="226.4" transform="rotate(-90 128.4 226.4)">615</text>
<text x="169.5" y="224.2" transform="rotate(-90 169.5 224.2)">750</text>
<text x="40.7" y="229.2" transform="rotate(-90 40.7 229.2)">450</text>
<text x="311.5" y="238.5">Location:</text>
<text x="66.4" y="241.3">100 FLAT FACE</text>
<text x="226.5" y="244.5">Contractor:</text>
<text x="311.5" y="244.5">Drg. Title:</text>
<text x="144" y="251.5">IMPRESSED</text>
<text x="144" y="247.5">POLE SIZE TO BE</text>
<text x="144" y="255.6">ON THE BOTTOM</text>
<text x="226.5" y="266.5">Client:</text>
<text x="266.5" y="267">Date of First Issue: 24/03/17</text>
<text x="311.5" y="267">Drg. No.:</text>
<text x="375.2" y="267">Sheet:</text>
<text x="394.4" y="267">Rev:</text>
<text x="267.7" y="271.5">Prepared</text>
<text x="282.3" y="271.5">Reviewed</text>
<text x="298" y="271.5">Approved</text>
<text x="311.5" y="276">Contractors Drg. No. :</text>
<text x="375.2" y="276">Scale:</text>
<text x="375.2" y="271.5">Next:</text>
<text x="394.4" y="276">Size:</text>
</g>
<g font-size="1.9">
<text x="274.5" y="34.6">GENERAL NOTES:</text>
<text x="274.5" y="44.9">1. ALL DRILLINGS TO BE 24mm DIAMETER HOLES UNLESS</text>
<text x="277.1" y="50.1">OTHERWISE NOTED</text>
<text x="274.5" y="55.3">2. POLE SIZES ARE EXTRA STOUT POLES &amp; TO BE BASED</text>
<text x="277.2" y="60.5">ON DIMENSIONS GIVEN IN SPEN SPECIFICATION</text>
<text x="277.7" y="65.6">OHL-03-132 ISSUE 2.</text>
<text x="274.5" y="70.8">3. RANGE OF POLES IS LENGTH 12m TO 16m.MINIMUM DIAMETER</text>
<text x="277.5" y="76">1.5m FROM BUTT = 350mm (12m), 380mm (13m), 410mm (14m),</text>
<text x="277.4" y="81.2">450mm (15m) &amp; 450mm (16m) MINIMUM.</text>
<text x="277.5" y="86.4">POLE TOP DIAMETER = 225 (12m), 228mm (13m), 233mm (14m),</text>
<text x="277.6" y="91.6">240mm (15m) &amp; 280mm (16m).</text>
<text x="274.5" y="96.7">4. POLES TO BE PARALLEL WITHIN LIMITS AT LOCATION AS</text>
<text x="277.2" y="101.9">INDICATED ON THIS DRAWING.</text>
<text x="281" y="107.1">MINIMUM TOP DIST BETWEEN FLATS = 200mm</text>
<text x="280.9" y="112.3">MAXIMUM TOP DIST BETWEEN FLATS = 265mm</text>
<text x="274.5" y="117.5">5. SCARFING &amp; DRILLING SHALL BE TO THE DIMENSIONS AS</text>
<text x="277.1" y="122.6">SPECIFIED IN THIS DRAWING. STATED MINIMUM &amp; MAXIMUM</text>
<text x="277.2" y="127.8">VALUES SHALL NOT BE EXCEEDED.</text>
<text x="277.2" y="143.4">SHALL BE FULLY MET. PERMISSABLE DEVIATIONS ON SIZES OF</text>
<text x="277.2" y="138.2">REQUIREMENTS UNDER OHL-03-005 ISSUE 5 (DATED MAY 2015)</text>
<text x="277.2" y="148.6">POLES SHALL BE IN ACCORDANCE WITH ENATS 43-88 ISSUE 5</text>
<text x="277.4" y="153.7">(FEB 2010) CLAUSE 5.1.3. WHERE SIZES OF POLE ARE TO</text>
<text x="277.2" y="158.9">EXCEED SPECIFIED PERMISSIBLE DEVIATIONS THE SUPPLIER</text>
<text x="277.1" y="164.1">SHALL DECLARE THIS IMMEDIATELY.</text>
<text x="274.5" y="174.5">6. FOR GENERAL ARRANGEMENT DRAWING OF 20 - 35°ANGLE,</text>
<text x="277.5" y="179.6">REFER TO DRG No. A2/VCD/0023/033.</text>
<text x="274.5" y="184.8">7. ALL DIMENSIONS ARE IN mm, UNLESS NOTED</text>
</g>
<text font-size="1.7" x="227" y="281.2">All rights reserved. Total or partial reproduction of this drawing without authorisation of the proprietor is prohibited.</text>
<g font-size="1.5">
<text x="17.6" y="81.9">SCARFING REQUIRED WHEN</text>
<text x="17.6" y="78.5">ADDITIONAL PARALLEL</text>
<text x="17.6" y="88.8">THAN 265mm TO ACHIEVE</text>
<text x="17.6" y="85.3">POLE DIAMETER IS GREATER</text>
<text x="17.6" y="95.6">FACES.</text>
<text x="17.6" y="92.2">MAX. 300mm BETWEEN FLAT</text>
<text x="146.1" y="139.8">14</text>
<text x="146.2" y="142.8">SP</text>
<text x="151.4" y="139.8">305</text>
<text x="151.8" y="142.8">GB</text>
<text x="148.2" y="147.6">XYZ</text>
<text x="149" y="144.9">75</text>
<text x="265.5" y="221">Status Stamp:</text>
<text x="265.5" y="243.5">Status Stamp:</text>
</g>
</svg>
